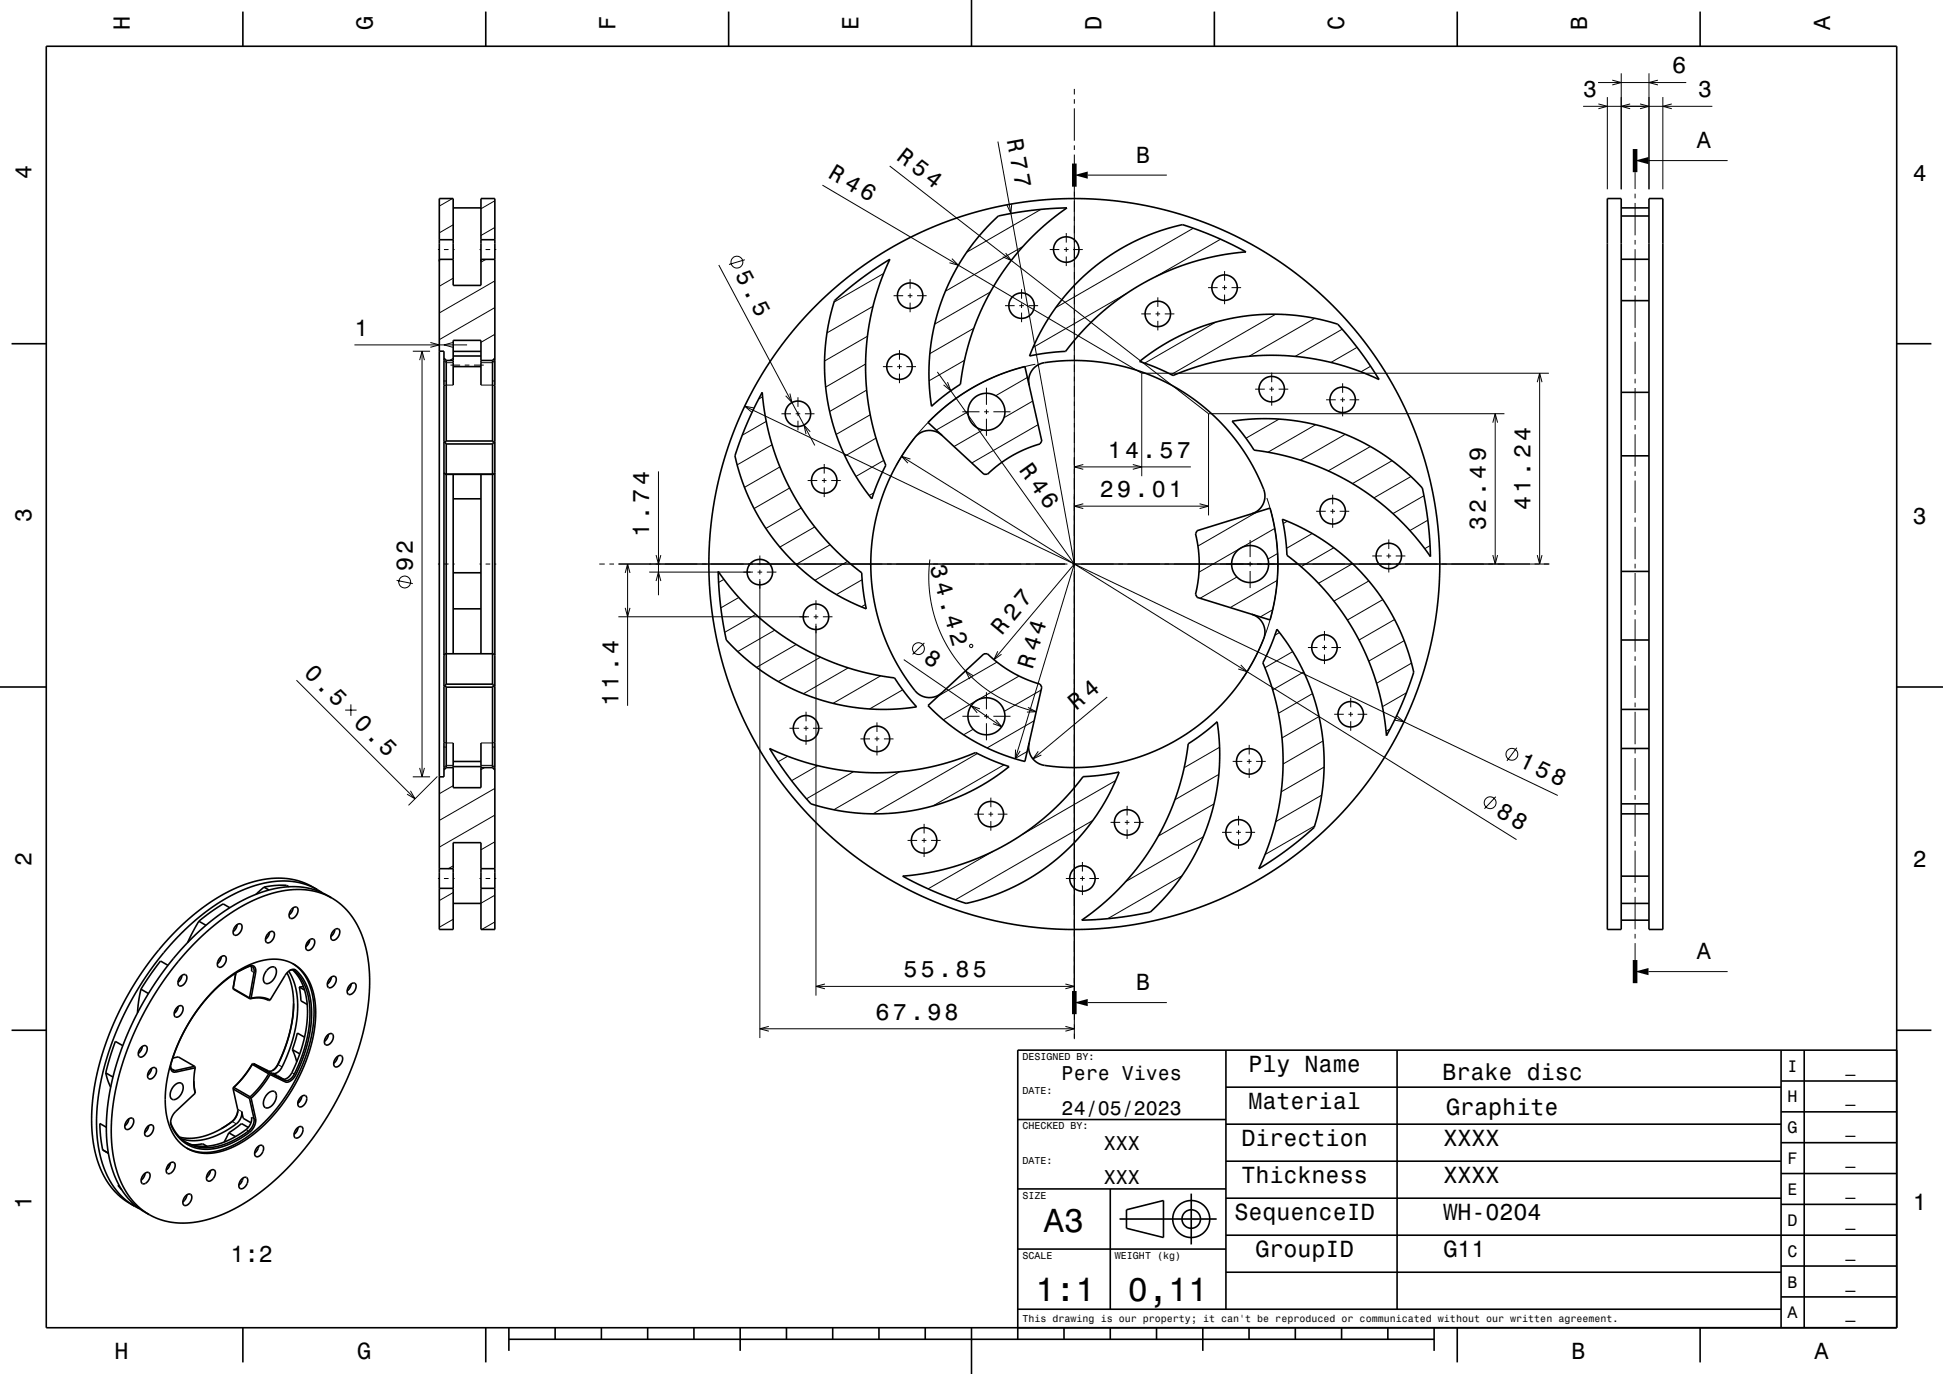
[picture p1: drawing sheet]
<svg xmlns="http://www.w3.org/2000/svg" width="420mm" height="297mm" viewBox="0 0 420 297" stroke-linecap="round" stroke-linejoin="round" font-family="sans-serif">
<g fill="none" stroke="#000" stroke-width=".22">
<path d="M232.2 19.2v1.2M345.4 17.8h19.1M348.5 17.3l1.9 .5-1.9 .6M350.4 15.8v25.1M356.4 15.8v25.1M358.4 17.3l-2 .5 2 .6M192.3 35.9l68.9 53.5M215.7 30.6l16.5 91.3M232.2 21.4v1M232.2 23.4v7M232.2 31.4v1M232.2 33.4v191.2"/>
<path d="M235.1 37.9h17.1M342.2 23h27.9M345.5 22.5l1.9 .5-1.9 .5M347.4 21v19.9M352.4 22.5l-2 .5 2 .5M353.4 37.2v3.7M354.5 22.5l1.9 .5-1.9 .5M356.3 34.7h17.1M359.4 21v19.9M361.4 22.5l-2 .5 2 .5M94.7 53.9h.3M95 56.1h.1"/>
<path d="M96 53.9h1M97.8 42.9l-2.8 1.7M98 48.6l-3 1.7M98 53.9h.3M103.7 53.9h.3M105 53.9h1M105 56.1l-1 .6M107 49.2l-3 1.7M107 43.4l-3 1.7M107 53.9h.3M155.4 57.3l20.7 39M161 56.1l-3.4 1.1"/>
<path d="M177.8 40l69 40.7M191 59.1l-10.7 6.2M205.8 55.9l1.4 1.4-2-.5M217.4 54.7l1.2 1.6-1.8-.8M218.7 44.2l-.2 2-.8-1.9M221.1 53.3l-16.7 9.7M225 45.3l-16 9.2M226.9 53.9h2.1M230 53.9h1M230.5 50.4v2M230.5 53.4v1M230.5 55.4v2.1"/>
<path d="M232 53.9h2.1M257.9 49.3l-29.7 17.2M263.8 51.7l-14 8.1M264.7 58.6v2.1M269.2 54.4l-.2 .1M353.4 41.9v1M353.4 43.9v7M353.4 51.9v1M353.4 53.9v7M76.6 74.6h24.4M89.2 75.9h3.8M90.7 77.9l.5-2 .5 2"/>
<path d="M91.2 75.9v92M93 74l2 .6-2 .5M96 77.9l.5 .5h1.5M97.4 78.9h2.1M97.9 74l-1.9 .6 1.9 .5M98 77.5l-.8 .4M98 60.1l-3 1.8M100.5 78.9h1M102.5 78.9h2.1M107 72.3l-3 1.7M107 66.5l-12 6.9M107 60.7l-12 6.9"/>
<path d="M107 77.9l-.5 .5h-2.5M187.1 78.7l-8.6 5M187.5 72.7l-9.3 5.3M188.7 66.2l-9.9 5.8M190.9 79.3h2M193.2 63.9h2M193.9 79.3h1M194.4 75.7v2.1M194.4 78.8v1M195.9 79.3h2.1M196.2 63.9h1M196.7 60.3v2.1"/>
<path d="M196.7 63.4v1M196.7 65.4v2.1M198.2 63.9h2.1M208.5 77.9l-7.7 4.4M210.5 71l-9.5 5.4M214.1 63.1l-12.1 7M217.3 66.1h2M220.3 66.1h1M220.8 62.5v2.1M220.8 65.6v1M220.8 67.6v2M222.3 66.1h2.1"/>
<path d="M223.8 78.7l-4.6 1.2-4.7 1.7-4.2 2.2-3.8 2.4-3.9 3.2-3.2 3.2-2.9 3.7-2.6 4.1M243.5 63.5l-20.2 11.6M246.7 67.8h2.1M249.8 67.8h1M250.3 64.3v2.1M250.3 67.4v1M250.3 69.4v2M251.8 67.8h2.1M261.1 62.2h2.1M262.8 69.6l-15.4 8.9M264.2 62.2h1M264.7 61.7v1"/>
<path d="M264.7 63.7v2.1M266.2 62.2h2.1M275.7 67.9l-22.5 13.1M284.2 68.8l-14.2 8.2M290.1 71.2l-10.1 5.8M293.3 75.1l-5.6 3.2M296.3 79.2l-2.1 1.2M353.4 61.9v1M353.4 63.9v7M353.4 71.9v1M353.4 73.9v7M95.9 82.4h.6"/>
<path d="M98 83.2l-2 .1M104 83.2l3 .1M106.4 82.4h.6M161 87.8l175.7 84.2M162.9 88.2l-1.9-.4 1.5 1.3M164.8 85.8l-.8 .5M165.6 91.1l-5.2 3M166.9 96.1l-7.6 4.4M168.9 89.4h2.1M170.7 85.1l.5 1.9-1.4-1.4M172 89.4h1M172.5 85.9v2"/>
<path d="M172.5 88.9v1M172.5 90.9v2.1M174 89.4h2.1M175.1 93.3l-1.3-1.4 .4 1.9M187.3 84.3l-8 4.6M188.1 89.7l-7.4 4.2M189.4 94.7l-6.7 3.9M191 99.5l-6 3.5M194.4 80.8v2M194.9 98.6l132.9 82.9M196.8 99.2l-1.9-.6 1.4 1.5M201.5 87.7l-.1 .1"/>
<path d="M202.6 80.4l29.6 41.5M204.8 82.6l.7 1.9-1.5-1.3M208 89h3.7M209.2 89l-6.8 4M212.4 92.9l-6.2 3.6M212.7 89h1M213.2 83.8v3.7M213.2 88.5v1M213.2 90.5v3.7M214.7 89h3.7M222.1 81.6l-6.9 3.9M223.2 86.7l-6.2 3.6"/>
<path d="M224.4 91.8l-14.3 8.3M246.8 80.7v22.2M246.8 80.7h88M261.2 89.4v22M261.2 89.4h64M271.3 84.1h2.1M274.4 84.1h1M274.9 80.5v2.1M274.9 83.6v1M274.9 85.6v2.1M276.4 84.1h2.1M276.5 90.6l-7.2 4.1"/>
<path d="M284.4 91.8l-10.3 5.9M286.7 86.4h2M289.7 86.4h1M290.2 82.8v2.1M290.2 85.9v1M290.2 87.9v2.1M290.8 93.9l-9.7 5.6M291.7 86.4h2.1M296.2 96.5l-9.1 5.3M300.9 99.6l-8.6 4.9M322.7 91.4l.5-2 .5 2M323.2 89.4v32.5"/>
<path d="M332.3 82.6l.5-1.9 .5 1.9M332.8 80.7v41.2M353.4 81.9v1M353.4 83.9v7M353.4 91.9v1M353.4 93.9v7M141.8 120l.5 1.9 .6-1.9M142.3 101.9v26.8M168.6 100.9l-7.7 4.4M170.7 105.5l-7.7 4.4M173.2 109.8l-7.6 4.4M174.6 103.9h2.1"/>
<path d="M176.1 113.9l-7.5 4.4M177.7 103.9h1M178.2 100.3v2.1M178.2 103.4v1M178.2 105.4v2M179.5 117.8l-7.4 4.2M179.7 103.9h2M188.9 106.5l-1 .6M232.2 100.9h25.2M232.2 109.4h29M234.2 100.4l-2 .5 2 .5M234.2 108.9l-2 .5 2 .5"/>
<path d="M244.9 100.4l1.9 .5-1.9 .5M259.3 108.9l1.9 .5-1.9 .5M270.2 116.7v3.7M271.6 110.7l-12.7 7.3M273.8 107.6l1.5 5.4 .8 4.9 .1 4.8-.4 5.2-.9 4.7-1.6 5-2 4.6-2.8 4.7M275.6 114.2l-16.4 9.5M276.2 119.6l-2.1 1.2M278.3 112.7l-.9 .5M283.7 115.3l-5.6 3.2M284.5 110.5h2.1M287.6 110.5h1M288.1 106.9v2.1"/>
<path d="M288.1 110v1M288.1 112v2.1M288.3 118.4l-7.1 4.1M289.6 110.5h2.1M300.2 116.6v2.1M300.2 119.7v1M305 103l-8 4.6M307.8 107.2l-6.7 3.8M308.6 112.4l-3.8 2.3M309.1 117.9l-1.1 .7M322.7 120l.5 1.9 .5-1.9M332.3 120l.5 1.9 .5-1.9"/>
<path d="M353.4 101.9v1M353.4 103.9v7M353.4 111.9v1M353.4 113.9v7M85.7 125.5l3.5 .7M94.7 121.9h.3M96 121.9h1M98 121.9h.3M103.7 121.9h.3M105 121.9h1M107 121.9h.3M129.5 121.9h1.2"/>
<path d="M131.7 121.9h1M133.7 121.9h97M133.7 133.3h41.2M135.1 131.4l.6 1.9 .5-1.9M135.1 123.8l.6-1.9 .5 1.9M135.7 121.9v30.7M140.3 123.7h22.5M141.8 125.6l.5-1.9 .6 1.9M156.5 125.2l-1.2 .7M159.7 129.1l-3.9 2.3M163.4 132.8l-6.7 3.9M163.8 123.7h1"/>
<path d="M164.3 120.1v2.1M164.3 123.2v1M164.3 125.2v99.2M165.8 123.7h2M167.5 136.2l-8 4.6M172.1 139.3l-8.6 5M175.9 133.3h1M176.4 129.7v2.1M176.4 132.8v1M176.4 134.8v80.4M177.9 133.3h2.1M183.2 121.3l-7.1 4.1"/>
<path d="M186.4 125.3l-5.6 3.2M187.1 130.7l-.9 .5M199.8 139l-2.5 2.5M201 120.9l-.2 2.8v2.5l.3 2.7 .5 2.7 .7 2.7 1 2.5 1.2 2.5 1.6 2.5 1.7 2.2 1.7 1.9 2 1.8 2.4 1.8 2.4 1.4 2.4 1.2 2.6 1 2.7 .7M209.7 139.3l.5 .1-.1 .5-.5-.1zM231.7 121.9h103.2M232.2 121.9l-17.4 20.7M232.2 121.9l-12.7 42.1M267.4 124.7l-8 4.6M270.2 121.4v1M270.2 123.4v3.7M275.1 131.8l-2.7 1.6"/>
<path d="M276.1 125.5l-10.2 5.8M276.6 136.7l-1 .6M282.7 140h2.1M285.8 140h1M286.3 136.4v2.1M286.3 139.5v1M287.8 140h2.1M292.4 121.8l-7.4 4.3M295.9 125.6l-7.6 4.3M296.6 120.2h2.1M298.9 129.6l-7.7 4.4M299.7 120.2h1"/>
<path d="M300.2 121.7v2M301.5 133.9l-7.7 4.5M301.7 120.2h2.1M303.5 138.5l-7.6 4.4M353.4 121.9v1M353.4 123.9v7M353.4 131.9v1M353.4 133.9v7M64.1 147l25.6 25.7M74.6 153.5h2.5M75.8 152.3v2.4M170.7 157.4h2"/>
<path d="M173.7 157.4h1M174.2 153.8v2.1M174.2 156.9v1M174.2 158.9v2.1M175.7 157.4h2.1M177.4 142.1l-9.2 5.2M183.4 144.4l-9.7 5.6M186 159.7h2.1M189.1 159.7h1M189.6 156.1v2.1M189.6 159.2v1M190.4 146.1l-10.3 5.9"/>
<path d="M191.1 159.7h2M195.1 149.1l-7.1 4.1M195.4 142.6l21.1 14.5M208 154.8h3.7M210.4 157.6l-2.1 1.2M210.4 146.1l-1.7-1.1 .9 1.8M211.8 153.2l-1.9-.6 1.3 1.5M212.7 154.8h1M213.2 149.6v3.7M213.2 154.3v1M213.2 156.3v3.7M214.7 154.8h3.7"/>
<path d="M215.2 155.6l1.3 1.5-1.9-.7M215.5 143.1l-12.6 7.3M215.7 140.8l-.9 1.8 1.7-1.2M220.3 146.1l-16.4 9.5M222.2 152.9l1.8 .9-2 .1M223.5 155.8l-10.1 5.9M225.1 149.2l-8 4.6M239.3 150.7l-16 13.3M263.1 156.1h-.1M268.2 143.7l1.4 1.5-1.9-.6M279.4 140.9l-6 3.4M281.8 145.3l-6.7 3.8"/>
<path d="M283.7 149.9l-7.4 4.3M285.1 154.9l-8 4.6M286.3 141.5v2M288.4 154.4h2.1M291.5 154.4h1M292 150.8v2.1M292 153.9v1M292 155.9v2.1M293.5 154.4h2M300.5 157.6l-.9 .5M302 154.7l1.5 1.3-2-.3M304 149.8l-5.2 3"/>
<path d="M305.1 143.3l-7.5 4.4M353.4 141.9v1M353.4 143.9v7M353.4 151.9v1M353.4 153.9v7M88.7 170.9l1 1.8-1.7-1M89.2 167.9h3.8M90.7 166l.5 1.9 .5-1.9M94.6 167.8l-6.3 6.3M95.9 161.5h.6M96 160.5l2 .1M98 169.8l-3 1.8"/>
<path d="M98 165.4h-1.5l-.5 .5M104 165.4h2.5l.5 .5M104.8 165.9l-.8 .5M106.4 161.5h.6M107 176.2l-12 6.9M107 170.4l-12 6.9M107 160.5l-3 .1M170.3 163.5l-2.1 1.2M176.8 165.5l-5.7 3.3M184.5 166.8l-10.2 5.9M189.6 161.2v2.1M194.5 166.8l-14.3 8.2"/>
<path d="M199.8 178.1v2.1M210.6 176h2.1M211.3 162.9l-22.6 13M213.7 176h1M214.2 172.4v2.1M214.2 175.5v1M214.2 177.5v2.1M215.7 176h2.1M217 165.3l-15.3 8.9M219.5 162v2l1-1.7M222 162.4l-2.6 1.6M224.4 162.4l-1.1 1.6 1.8-.8"/>
<path d="M236.2 177.3l-29.7 17.2M240.1 177.8h2M241.2 168.7l-20.2 11.7M243.1 177.8h1M243.6 174.2v2.1M243.6 177.3v1M243.6 179.3v2M245.1 177.8h2.1M262.4 173.8l-12 6.9M263.5 167.4l-9.5 5.5M263.6 161.5l-7.6 4.4M264.2 179.9h2"/>
<path d="M266.5 164.6h2M267.2 179.9h1M267.7 176.3v2.1M267.7 179.4v1M269.2 179.9h2.1M269.5 164.6h1M270 161v2.1M270 164.1v1M270 166.1v2.1M271.5 164.6h2.1M284.2 178.5l-10.8 6.2M285.7 171.9l-10 5.7"/>
<path d="M286 160.2l-8.6 4.9M286.2 165.8l-9.3 5.4M323.3 172.2l-2.4 2.6M327.9 161.6l-2.2 2.9M353.4 161.9v1M353.4 163.9v7M353.4 171.9v1M353.4 173.9v7M94.7 189.9h.3M96 189.9h1M98 198.7l-3 1.7M98 192.9l-3 1.8"/>
<path d="M98 187.2l-1.1 .6M98 189.9h.3M103.7 189.9h.3M105 189.9h1M107 199.3l-2.9 1.6M107 193.5l-3 1.7M107 187.7l-.1 .1M107 182l-3 1.7M107 189.9h.3M195.4 189.4l-.1 .1M196.2 181.7h2.1M199.3 181.7h1"/>
<path d="M199.8 181.2v1M199.8 183.2v2M201.3 181.7h2M214.7 184l-14.1 8.1M230.4 189.9h2.1M233.5 189.9h1M234 186.3v2.1M234 189.4v1M234 191.4v2.1M235.5 189.9h2M255.5 189.3l-16 9.3M260.1 180.9l-16.8 9.7"/>
<path d="M267.7 181.4v2.1M353.4 181.9v1M353.4 183.9v7M353.4 191.9v1M353.4 193.9v7M53.9 208.8l-.2 .1M54.4 209.9l.9 .4M63.4 209.7l.2 .1 .3-.1M176.4 213.2h55.8M178.3 212.7l-1.9 .5 1.9 .5M230.3 212.7l1.9 .5-1.9 .5M235.1 216.7h17.1"/>
<path d="M353.4 201.9v1M353.4 203.9v3.6M356.3 210h17.1M37.3 231.1l.6 .3 .1 .3M51.4 239.8l.9 .5M58 231.5l.9 .5M60.1 230.1l.9 .5M61 233.2l.6 .3v.3M63.1 231.8l.8 .5M164.3 222.4h67.9M166.2 221.9l-1.9 .5 1.9 .5M230.3 221.9l1.9 .5-1.9 .5"/>
<path d="M37 243v.2M50 242.5l.2-.1 .9 .5M53.2 244.2l.7 .6M54.4 241.5l.5 .3h.4"/>
<circle cx="159.3" cy="56.7" r="1.28"/>
<circle cx="87.5" cy="125.8" r="1.28"/>
<circle cx="198.5" cy="140.2" r="1.28"/>
<circle cx="322.1" cy="173.5" r="1.28"/>
<circle cx="326.8" cy="163" r="1.28"/>
</g>
<g fill="none" stroke="#000" stroke-width=".35">
<path d="M10 10h400v277h-400zM52.5 2.5v7.5M105 2.5v7.5M157.5 2.5v7.5M210 0v10M262.5 2.5v7.5M315 2.5v7.5M367.5 2.5v7.5M95 56.1h3M95 42.9h3v18.8h6v-18.8h3v158h-3v-18.8h-6v18.8h-3zM95 51.8h3M98 44.9h6"/>
<path d="M104 56.1h3M104 51.8h3M214.2 48.2l.7-.7a3.1 3.1 0 0 1 2.6-1.2l6.6-1 6.5-.4-4.3 3.4-4 3.7-3.8 4.4-3.1 4.5-2.6 4.6-2.2 5.3-1.8 5.7-1 5.4a1.42 1.42 0 0 1-1 1.7l-3.1 2.2-2.3 2-.5-4.1-.1-4 .3-4.5 .7-3.9 .8-3.4 1-3.1 1.4-3.3 1.3-2.6 1.8-3.1 1.8-2.6 2.1-2.6zM347.4 42.9h3v158h-3zM350.4 56h6M350.4 44.9h6M350.4 46.7h6M356.4 42.9h3v158h-3zM2.5 74.3h7.5M95 75.9h1v92h-1M96 77.4l.5 .5M96.5 77.9v17.4"/>
<path d="M96.5 77.9h1.5M98 76h6M98 77h6M98 79.2h6M104 77.9h2.5M106.5 77.9v17.4M107 77.4l-.5 .5M180.4 65l5.7-4.8 6.3-4.2-2.2 5.1-1.6 5.5-1 5.4-.5 6.3 .2 6 .8 5.4 1.3 5.1 1.9 5.4a1.5 1.5 0 0 1-.4 1.5l-1.4 3.2-1.1 2.9-2.6-3.5-2.5-4.4-1.8-4.1-1.6-4.4-.7-3-.6-3.4-.3-3-.1-3.7 .2-3.5 .5-3.5 .6-2.9zM232.9 61l4.7-4.1 5.2-3.5 5.7-2.6 5.9-2a3.1 3.1 0 0 1 2.8 .3l6.3 2.5 5.8 2.9-5.2 .6-5.6 1.3-4.9 1.7-5.5 2.6-4.7 2.8-4.6 3.5-4 3.7-3.8 4.3a1.43 1.43 0 0 1-1.7 1l-3.2 .3-3.6 .7 1.8-4.1 2.5-4.3 2.9-4.1zM246.3 78.1l4.4-3.1 4.6-2.6 5.3-2.1 5.6-1.5 5.4-.7 6-.1 5 .5 5.6 1.3a2.94 2.94 0 0 1 2.1 1.6l4.2 5.2 3.6 5.4-5.3-2.1-5.5-1.7-5.4-1-5.3-.4-6 .2-5.2 .6-5.3 1.3-5.5 1.8a1.42 1.42 0 0 1-1.9 0l-3.2-1.4zM350.4 65h6M410 74.3h7.5"/>
<path d="M96 95.5l.2 .1M96.2 95.6l.3 .4M96.5 96v51.9M96.5 95.3h10M96.5 95.3l-.3 .3M96.5 96h10M98 83.2v-9.6h6v9.6M106.5 96v51.9M106.5 95.3l.2 .3M106.7 95.6l-.2 .4M107 95.5l-.3 .1M164.8 84.8l.8 6 1.3 5.3 1.8 5.2 2.4 4.9 3 4.9 3.7 4.8 3.9 4.1 4.2 3.6a1.5 1.5 0 0 1 .4 1.5l.4 3.2 .6 3.3-4.1-1.8-3.9-2.2-3.7-2.6-3.2-2.7-2.5-2.5-1.9-2.3-2-2.6-1.9-2.9-1.6-3.1-1.3-3-1.2-3-.8-3.2a3.1 3.1 0 0 1 .2-2.8l2.3-5.8z"/>
<path d="M201.1 90.8l4.3-3.8 5-3.3 2.9-1.5 2.8-1.2 5.4-1.8 3.7 16.1a1.61 1.61 0 0 1-1.4 1l-2.8 1-2.4 1.3-2.7 1.8-1.9 1.6a1.3 1.3 0 0 1-1.3 .5l-12.1-11.2zM203.6 94.1a4.1 4.1 0 0 0-6.4 1.2l-2 2.9-1.8 3-1.4 3-1.5 3.7-1 3.6-.7 3.4-.4 3.2-.2 3.3 .1 3.2 .4 3.8 .6 3.2 1 3.6 1.2 3.3 1.3 2.9 1.5 2.9 2.1 3.1a6.8 6.8 0 0 0 3.7 3.3 4 4 0 0 0 3.5-1M222.5 83.2a4.2 4.2 0 0 1 4.3-4.9l3.5-.3 3.5-.1 3 .3 3.7 .5 3.4 .8 3.6 1.1 3 1.3 3.1 1.6 3.2 1.9 2.8 2.1 2.7 2.3 2.3 2.3 2.2 2.6 1.9 2.7 2 3.2 1.6 3.1a6.5 6.5 0 0 1 .9 4.8l-.4 .9-.7 .8-1.5 .8M266.3 91l5.4-.5 6 .2 5.4 .8 5.3 1.5 4.9 2 4.8 2.6 4.8 3.6 3.9 3.6a2.93 2.93 0 0 1 1 2.4l1 6.4 .4 6.7-3.5-4.5-4-4.2-4.3-3.7-4.4-3-4.8-2.6-5.1-2.1-5.2-1.6-5.7-1.1a1.43 1.43 0 0 1-1.7-1l-1.8-2.7zM350.4 84.8h6M350.4 98.5h6M96 102.2l.2 .3h10.5l.3-.3M98 102.5v38.8M98 107.8h6M104 102.5v38.8M258.8 114.7l15.7-4.9 1.3 5.9 .4 5.7-.1 3.5-.3 3-.5 3-.8 3.1-15.7-4.9a1.62 1.62 0 0 1-.2-1.6l.5-2.7 .1-2.8-.1-3-.5-2.9a1.3 1.3 0 0 1 .2-1.4zM277.2 112.2l4.9 2.3 4.9 3 4.3 3.4 4.1 4.1 3.2 4.1 2.8 4.7 2.4 5.5 1.6 5a3.8 3.8 0 0 1-.4 2.9l-2.4 6-2.9 5.8-.8-5.9-1.3-5.4-2-5.4-2.3-4.9-3.1-4.9-3.5-4.5-3.8-4-4.4-3.7a1.5 1.5 0 0 1-.4-1.5l-.3-3.5z"/>
<path d="M98 123.8h6M98 131.6h6M155.2 123.5l3.5 4.6 4 4.1 4.4 3.7 4.6 3.1 4.8 2.7 5.3 2.1 5.5 1.7 5.7 1a1.5 1.5 0 0 1 1.1 1.1l1.7 2.4 2.3 2.8-4.1 .5h-4.5l-4.5-.3-4.4-.8-3.1-.9-3.1-1.1-3-1.2-3.1-1.6-2.8-1.7-2.8-2.1-2.7-2.3-2.1-2a3.4 3.4 0 0 1-1.3-2.9l-1-6.6zM270.6 132.8a4.2 4.2 0 0 1 2.2 6.3l-1.4 2.9-1.9 3.3-1.9 2.8-2.1 2.6-2.4 2.5-2.6 2.4-2.7 2.1-2.9 2-3.1 1.6-3.2 1.5-3.1 1.1-3.3 .9-3.5 .6-3.7 .4-3.8 .1-3.2-.2a6.5 6.5 0 0 1-4.7-1.6l-.5-.8-.4-1 .1-1.7M276 136l3.3 4.6 2.7 5.1 2 5.1 1.4 5.3 .7 5.5 .1 5.5-.6 5.4-1.2 5.4a2.94 2.94 0 0 1-1.6 2.1l-5.3 4.2-5.4 3.6 2.1-5.1 1.7-5.5 1-5.6 .4-5-.1-5.8-.7-5.7-1.2-5.3-1.9-5.5a1.43 1.43 0 0 1 0-1.9l1.4-3zM350.4 123.5h6M350.4 138.3h6M0 148.5h10M96 141.7l.2-.4h.3h10.2l.3 .4M96.2 148.2l.3 .3M96.2 148.2l-.2 .2M96.5 148.5h10"/>
<path d="M96.5 148.5v17.4M96.5 147.9h10M96.5 147.9l-.3 .3M106.5 148.5v17.4M106.5 147.9l.2 .3M106.7 148.2l.3 .2M106.7 148.2l-.2 .3M200.6 152.5l12.1-11.2a1.48 1.48 0 0 1 1.5 .7l1.9 1.6 2.3 1.5 2.9 1.5 3.5 1.3 .4 .6-3.7 16.1-5.6-1.8-3-1.4-2.7-1.4-4.9-3.3-2.5-2.1zM350.4 153.3h6M410 148.5h10M96.5 165.9h1.5M96.5 165.9l-.5 .5"/>
<path d="M98 160.6v9.7h6v-9.7M98 164.6h6M98 165.7h6M104 165.9h2.5M106.5 165.9l.5 .5M166.4 161.8l5.3 2.2 5.2 1.5 5.4 1.1 6 .4 5.5-.1 6-.8 5.3-1.3 5.4-2a1.51 1.51 0 0 1 1.5 .4l3 1.4 3.1 1.1-3.7 2.7-3.7 2.2-4.3 2-3.8 1.3-3.1 .9-3.5 .6-6.2 .5-3.5-.1-3.2-.3-3.2-.5-3.4-.9a3.1 3.1 0 0 1-2.3-1.6l-4.2-5.3zM256.8 160.8l3.1-2.2 3.2-2.6 .5 4.2v4l-.3 4.4-.6 4-.8 3.1-1.2 3.6-1.3 3.2-1.6 3.1-1.6 2.6-2 2.9-2.4 2.9-2.4 2.5a2.93 2.93 0 0 1-2.4 1l-6.2 .9-7 .5 5-3.8 4.1-4 3.5-4.3 3.1-4.5 2.7-5.1 2.1-5.3 1.6-5.6zM350.4 161.8h6M350.4 173.8h6M350.4 175.9h6M43 199.1l-2.4 4.6M43 199.1l1.5 .9"/>
<path d="M49.7 196.2l-1.5-.8-2.6 1.7-2.6 2M51.3 199.9a2.21 2.21 0 0 1-.9 1.5M57.1 191.8l-1.8 1.5M57.1 191.8l1 .6M62.5 191.7l-.6-.3-1.2-.1-3.6 .5M63.2 196.4a.72 .72 0 0 1 1-.3 .72 .72 0 0 1 .2 1.1 1.31 1.31 0 0 1-1.8 1.2 1.69 1.69 0 0 1 .6-2zM63.4 196.2a2.17 2.17 0 0 1-.9 1.6M68.5 192.3l1.1 .6M68.5 192.3l-1.9-.9-2.1-.7-2.5-.3-2.5 .1-2.7 .5-2.9 .8-2.4 1-3 1.6-2.9 1.9-2.6 2-2.7 2.4-2.5 2.5-4.7 5.6-2.1 3.1-2.1 3.4-1.9 3.5-1.5 3.4-2.5 6.8-1 3.6-.6 3.6-.4 3.5-.1 2.9 .1 3 .4 3 .7 2.7 .9 2.4 1.2 2.2 1.4 2 1.5 1.4 1.9 1.4M68.5 192.3l-2.2-1.2-2.2-.8-2.2-.4-2.5-.1-2.8 .4-2.5 .6-2.8 1-2.7 1.3-3.1 1.9-2.7 2-2.6 2.1-2.6 2.6-2.8 3-2.3 2.9-2.1 3-2.4 3.9-1.9 3.5-1.6 3.3-1.5 3.9-1.2 3.7-.9 3.6-.7 3.5-.3 3.5-.1 3.5 .2 3.1 .6 3.1 .8 2.5 1 2.4 1.3 2.1 1.7 1.9 1.5 1.3 2.1 1.3M71.7 194.1l1.9 1.3 1.6 1.6 1.5 2 1.2 2.3 .9 2.5 .6 2.8 .4 2.7 .1 3.2-.2 3.3-.4 3.5-.8 3.8-.8 2.9-1.3 3.9-1.4 3.4-3.4 6.7-4.1 6.2-2.5 3.1-2.4 2.7-2.5 2.4-2.7 2.4-2.8 2.1-2.6 1.7-2.5 1.3-2.8 1.1-2.6 .8-2.7 .5-2.5 .1-2.1-.2-2.2-.6-2.4-1.1M71.7 194.1l-1.9-.9-2.2-.6-2.2-.3h-2.6l-2.6 .5-2.6 .7-2.6 1-2.8 1.5-3 1.9-2.7 1.9-2.7 2.4-2.5 2.5-2.4 2.7-2.6 3.3-3.9 6-3.4 6.6-1.4 3.4-1.3 3.9-1.1 3.9-.6 3.3-.4 3.5-.2 3.1 .2 3 .4 3 .7 2.8 .9 2.5 1.2 2.1 1.4 1.9 1.6 1.6 1.8 1.2"/>
<path d="M71.7 194.1l-2.2-1.2-2.2-.8-2.1-.3-2.6-.1-2.6 .3-2.9 .7-2.8 1-2.7 1.4-3 1.8-2.6 1.9-2.7 2.3-2.9 2.8-2.9 3.2-2.1 2.7-2.3 3.3-1.9 3.2-1.9 3.5-1.6 3.4-1.5 3.8-1.2 3.7-.9 3.6-.7 3.6-.3 3.4-.1 3.5 .2 3.1 .5 2.8 .8 2.7 1 2.4 1.2 2 1.6 1.9 1.9 1.6 2 1.2M95 192h3M95 187.8h3M98 195.3h6M104 192h3M104 187.8h3M195.1 189.4l5.7-.8 5.6-1.3 5.6-2.1 5-2.4 4.9-3 4.1-3.2 4.2-4 3.7-4.4a1.5 1.5 0 0 1 1.5-.4l3.2-.3 3.3-.6-1.7 3.8-2.1 3.9-2.8 3.9-2.9 3.4-2.3 2.3-2.5 2.1-2.8 2.1-2.7 1.7-2.7 1.5-3.2 1.4-3.3 1.2-2.8 .8a3.4 3.4 0 0 1-3.1-.3l-5.8-2.3zM350.4 198.9h6M350.4 189.4h6M350.4 195.3h6M30.5 213.8l-.5 2.7-.3 2.4M30.5 213.8l1.6 1"/>
<path d="M36.3 208.7l-1.6-1-4.2 6.1M37.8 218.4l.1 .5M37.9 218.9h.1M38.3 217.7a.72 .72 0 0 1 1-.2 .72 .72 0 0 1 .2 1 1.4 1.4 0 0 1-1.6 1.3 1.53 1.53 0 0 1 .4-2.1zM38.5 217.6a2.23 2.23 0 0 1-.9 1.5M39.1 211a.72 .72 0 0 1 1.1-.3 .72 .72 0 0 1 .1 1.1 1.29 1.29 0 0 1-1.7 1.2 1.74 1.74 0 0 1 .5-2zM39.3 210.8a2.21 2.21 0 0 1-.8 1.5M46.3 214l2-1.9 2-1.5 1.9-1.2 2.1-1 2.1-.7 1.8-.3h1.8l1.6 .2 1.5 .6 1.4 1 1.2 1.1 .9 1.4 .8 1.8 .5 1.9 .3 2.1v2.6l-.3 2.6-.5 2.7-1.7 5-2.5 5.1-3.3 4.7-3.6 3.7-1.9 1.6-2.1 1.4-2.1 1.1-2.1 .8-2.2 .5h-1.8l-1.9-.3-1.8-.8-1.6-1.2-1.1-1.4-1-1.9-.6-2.2-.4-2.6 .1-2.6 .3-2.6 .6-3.1 1.1-3.2 1.2-3 1.5-2.8 1.8-2.8 2.1-2.7zM47.7 206.9a.72 .72 0 0 1 1-.2 .72 .72 0 0 1 .2 1 1.3 1.3 0 0 1-1.8 1.2 1.72 1.72 0 0 1 .6-2zM47.9 206.8a2.21 2.21 0 0 1-.9 1.5M50.4 213.7l3.7 2.2M50.4 213.7h.1"/>
<path d="M50.4 213.7l3.5 2M51 210.4l-.6 3.3M51 210.3l-.6 3.4M51.1 200a.72 .72 0 0 1 1-.2 .72 .72 0 0 1 .2 1 1.3 1.3 0 0 1-1.8 1.2 1.72 1.72 0 0 1 .6-2zM51.5 210l.7-.3a3.4 3.4 0 0 1 2.3-.8 1.2 1.2 0 0 1 .4 1.3l-1 5.5M53.9 215.7l.2 .2M54.1 215.9l2-.2 1.2 .2 .8 .4 .3-.1M54.1 215.9h.1M54.2 208.8l.2 1.1M54.3 215.8l1-5.5a1.12 1.12 0 0 0-.4-1.5 1.12 1.12 0 0 0-1.5 .2l-2.1 1.2-2.5 1.7-2.4 2.1-2.2 2.4-1.9 2.5-1.8 2.7-1.7 3.3-1.1 2.8a6.2 6.2 0 0 0-.7 3.6 .82 .82 0 0 0 1 .4l4.2-.9M54.3 215.8l2.1-.2 1.1 .2 .9 .4M54.3 215.8l-.2 .1"/>
<path d="M57.9 209.5a1.03 1.03 0 0 1 1.7-.1 2.66 2.66 0 0 1-2 3.2 1.16 1.16 0 0 1-.5-1.7zM58.1 201.7a.72 .72 0 0 1 1-.3 .72 .72 0 0 1 .2 1 1.31 1.31 0 0 1-1.8 1.3 1.7 1.7 0 0 1 .6-2zM58.3 201.5a2.21 2.21 0 0 1-.9 1.5M58.4 216.2l3.2-5.4a1.79 1.79 0 0 1 2.4-1l1.4 1.5 1 2 .7 2.4 .2 2.5v2.9l-.5 2.8-.7 3-1.1 3.1a8.3 8.3 0 0 1-2.3 3.7l-.9 .2-3.4-1.6M62 210.3l.7 1.5 .5 1.9 .2 2.1v2.2l-.2 2.4-.5 2.7-1.6 4.8a7.8 7.8 0 0 1-2.1 3.5l-.8 .1-3.4-1.6M62.4 209.9l.9 1.7 .7 2.1 .3 2v2.4l-.2 2.6-.4 2.4-.8 2.8-1 2.7a6.2 6.2 0 0 1-2.2 3.4h-.8l2.4 1.3M62.6 209.8a1.49 1.49 0 0 1 1.9 .9l1 1.5 .8 2 .5 2.1 .2 2.5-.1 2.8-.5 2.8-.8 2.8-1 2.9a6.2 6.2 0 0 1-2.3 3.4l-.6 .1-3.4-1.7M63.3 209.6l1.2 1.5 1 2 .6 2 .3 2.6v2.5l-.4 3.3-.9 3.4-1.1 2.9a6.2 6.2 0 0 1-2.2 3.4h-.8M63.3 208.3l1.9 1.6 .9 1.3 .6 1.3 .9 2.8 .3 3.5-.4 4.1-.9 4-1.6 4.1-1.9 3.8-2.3 3.5-3.1 3.7-2.7 2.6-3.2 2.2-3.1 1.5-3.1 .7h-2.8l-1.4-.4-1.1-.5M63.5 216.9l-.2 2.8-.5 2.6-.7 2.5-1.1 3.2a8 8 0 0 1-2.1 3.4M64.7 213.4l.3 2.9 1.4 .8M64.7 213.4l1.1 .6"/>
<path d="M65.6 213.3l-.9 .1M66.7 203.3a.73 .73 0 0 1 1-.3 .73 .73 0 0 1 .3 1.1 1.33 1.33 0 0 1-1.7 1.2 1.65 1.65 0 0 1 .4-2zM66.8 203.7l-.5 .1M67 203.1a2.21 2.21 0 0 1-.9 1.5M71.4 211.4a.73 .73 0 0 1 1-.3 .73 .73 0 0 1 .2 1 1.34 1.34 0 0 1-1.7 1.3 1.63 1.63 0 0 1 .5-2zM71.6 211.2a2.18 2.18 0 0 1-.8 1.5M72.1 201.1a.73 .73 0 0 1 1.1-.3 .73 .73 0 0 1 .2 1.1 1.32 1.32 0 0 1-1.7 1.2 1.65 1.65 0 0 1 .4-2zM72.4 200.9a2.23 2.23 0 0 1-.9 1.5M75.6 212.9a.73 .73 0 0 1 1.1-.4 .73 .73 0 0 1 .2 1.1 1.34 1.34 0 0 1-1.7 1.2 1.63 1.63 0 0 1 .4-1.9zM75.9 212.7a2.21 2.21 0 0 1-.9 1.5M2.5 222.7h7.5M22.9 231.9l1 3.1"/>
<path d="M22.9 231.9l1.5 .9M26.5 226l-1.6-.9-1.1 3.2-.9 3.6M30.6 226.4a.72 .72 0 0 1 1-.3 .72 .72 0 0 1 .2 1 1.38 1.38 0 0 1-1.7 1.3 1.54 1.54 0 0 1 .5-2zM30.8 226.2a2.21 2.21 0 0 1-.9 1.5M32.6 231.1a.72 .72 0 0 1 1-.3 .72 .72 0 0 1 .2 1.1 1.39 1.39 0 0 1-1.7 1.2 1.55 1.55 0 0 1 .5-2zM32.8 230.9a2.23 2.23 0 0 1-.9 1.5M37.3 231.1h-.2M37.4 228.7l1.1-.2 3.6 2M37.7 234.6a1.04 1.04 0 0 1 1.8-.1 2.54 2.54 0 0 1-2.2 3.2 1.53 1.53 0 0 1-.2-2.3zM41.9 233.6l.3 2.7M42.1 230.5l-4.2 .9a.8 .8 0 0 1-1-.9M42.1 230.5l.1 .3"/>
<path d="M42.2 230.8l-.3 2.9 .3 2.6M42.2 236.3l-4.2 3.9a3 3 0 0 0-.3 4.5l1.2 1.4 1.4 1.2 1.7 .8 1.8 .3h1.9l2.4-.5 2.2-.9 2-1.1a4.9 4.9 0 0 0 3-3.8l-1-4.7M50.4 235.2v.2M50.4 235.4l1 4.4a3.5 3.5 0 0 1-2.2 3.4l-2.7 1.5-2.8 1-2.4 .4-2.5-.3M50.4 235.4l3.5 2M50.5 235.1l-.1 .1M50.5 235.1l3.6 2M53.9 237.4l1 4.4a3.8 3.8 0 0 1-2.4 3.5l-2.5 1.4-2.4 1-2.4 .4-2.3-.1-2.1-.7-1.6-1.2-1.5-1.7-.8-1.9M54.1 237.1v.2M54.1 237.3l-.2 .1M54.1 237.3l.2 .1M54.5 230.1l-1.8 2.7-2.2 2.3"/>
<path d="M54.5 230.1l3.6 2M54.6 229.9l-1.9 2.8-2.3 2.5M54.6 229.9l-.1 .2M54.8 229.9h-.2M54.8 229.9l3.5 2M57.9 236.4a1.03 1.03 0 0 1 1.8-.1 2.67 2.67 0 0 1-2.1 3.2 1.18 1.18 0 0 1-.5-1.9zM58.1 232.1l-1.9 2.7-2.1 2.3M58.3 232.1h-.2M58.3 232.1l.1 .2M58.3 231.9v.2M58.4 232.3l-2 2.8-2.1 2.3M63.2 226.9l.9 2.6"/>
<path d="M64.6 237.8l-.1 .6M65.1 237.1a.72 .72 0 0 1 1-.2 .72 .72 0 0 1 .2 1 1.41 1.41 0 0 1-1.7 1.3 1.53 1.53 0 0 1 .5-2.1zM65.2 237a2.23 2.23 0 0 1-.8 1.5M65.8 224.2l-1.5-.9-1.1 3.6 1.6 .9M70.8 223.7a.72 .72 0 0 1 1-.2 .72 .72 0 0 1 .2 1 1.4 1.4 0 0 1-1.6 1.3 1.53 1.53 0 0 1 .4-2.1zM71 223.6a2.21 2.21 0 0 1-.9 1.5M72.8 228.5a.72 .72 0 0 1 1-.3 .72 .72 0 0 1 .2 1.1 1.4 1.4 0 0 1-1.6 1.3 1.53 1.53 0 0 1 .4-2.1zM73 228.3a2.21 2.21 0 0 1-.9 1.5M265 235h120M265 227v56M302 227v56M385 233.7h25"/>
<path d="M385 227v60M390 227v60M410 222.7h7.5M410 227h-190v62.5M22.2 248.5l.5 .4M22.2 248.5l1.2 .8M23 243.7l-1.4-.8 .1 2.5 .5 3.1M25.5 256.2l.8 1M25.5 256.2l.4 .2M25.7 256.2h-.2M27.7 242a.7 .7 0 0 1 .9-.3 .7 .7 0 0 1 .3 1 1.46 1.46 0 0 1-1.7 1.4 1.53 1.53 0 0 1 .5-2.1zM27.9 241.8a2.21 2.21 0 0 1-.9 1.6"/>
<path d="M31.2 253.7a.7 .7 0 0 1 1-.2 .7 .7 0 0 1 .2 1 1.45 1.45 0 0 1-1.7 1.3 1.53 1.53 0 0 1 .5-2.1zM31.4 253.6a2.21 2.21 0 0 1-.9 1.5M31.9 243.5a.7 .7 0 0 1 1-.3 .7 .7 0 0 1 .3 1 1.46 1.46 0 0 1-1.7 1.3 1.53 1.53 0 0 1 .4-2zM32.1 243.3a2.17 2.17 0 0 1-.8 1.5M36.6 251.6a.7 .7 0 0 1 1-.3 .7 .7 0 0 1 .2 1 1.45 1.45 0 0 1-1.6 1.3 1.53 1.53 0 0 1 .4-2zM36.8 251.6l-.5 .3M36.8 251.4a2.23 2.23 0 0 1-.9 1.5M40.2 258.4a.71 .71 0 0 1 1-.2 .71 .71 0 0 1 .2 1 1.49 1.49 0 0 1-1.6 1.3 1.53 1.53 0 0 1 .4-2.1zM40.4 258.3a2.22 2.22 0 0 1-.9 1.5M41.6 247.5l2.2-.3 .9 .6M45.3 253.2a.71 .71 0 0 1 1-.3 .71 .71 0 0 1 .2 1 1.5 1.5 0 0 1-1.6 1.3 1.53 1.53 0 0 1 .4-2zM45.5 253v.1a2.22 2.22 0 0 1-.9 1.4"/>
<path d="M49.5 244.9l-1 2M49.5 244.9l1.4 .8M51.4 240a4.7 4.7 0 0 1-2.9 3.6l-.7 .4M52.3 254.8a.71 .71 0 0 1 1-.3 .71 .71 0 0 1 .2 1.1l-.1 .2a1.22 1.22 0 0 1-1.6 1 1.74 1.74 0 0 1 .5-2zM52.5 254.7a2.2 2.2 0 0 1-.9 1.5M53.7 243.7l-1.5-.8-2.7 2M54.2 242.7l-1.6-1-.3-1.4a3.6 3.6 0 0 1-2.4 3.4l-3 1.7-2.7 .9-2.6 .3-2.4-.4M54.4 241.5a3.5 3.5 0 0 1-2.2 3.4l-3.4 1.8-3.2 1h-2.9l-1.3-.3-1.2-.5M55.7 247.9a.71 .71 0 0 1 1-.3 .71 .71 0 0 1 .2 1v.3a1.23 1.23 0 0 1-1.7 1 1.75 1.75 0 0 1 .5-2zM55.9 247.7v.1a2.19 2.19 0 0 1-.9 1.4M64.2 243.9a.72 .72 0 0 1 1.1-.3 .72 .72 0 0 1 .1 1 1.4 1.4 0 0 1-1.6 1.3 1.53 1.53 0 0 1 .4-2zM64.4 243.7a2.18 2.18 0 0 1-.8 1.5"/>
<path d="M220 257h45M220 242h45M240 257v26M257.5 258v11M265 259h120M265 251h120M265 243h120M385 253.7h25M385 247h25M385 240.3h25M29 260.7l1.1 .6M220 270h45"/>
<path d="M242 263.5h21M243.5 261.5l8-2v8l-8-2zM265 275h120M265 267h145M385 273.7h25M385 260.3h25M52.5 287v7.5M105 287v7.5M110 289.5h200M110 287v5M120 287v2.5M130 287v2.5"/>
<path d="M140 287v2.5M150 287v2.5M160 287v5M170 287v2.5M180 287v2.5M190 287v2.5M200 287v2.5M210 287v10M220 283h165M230 287v2.5M240 287v2.5M250 287v2.5"/>
<path d="M260 287v5M270 287v2.5M280 287v2.5M290 287v2.5M300 287v2.5M310 287v5M315 287v7.5M367.5 287v7.5M385 280.3h25"/>
<circle cx="230.5" cy="53.9" r="2.75"/>
<circle cx="194.4" cy="79.3" r="2.75"/>
<circle cx="196.7" cy="63.9" r="2.75"/>
<circle cx="220.8" cy="66.1" r="2.75"/>
<circle cx="250.3" cy="67.9" r="2.75"/>
<circle cx="264.7" cy="62.2" r="2.75"/>
<circle cx="172.5" cy="89.4" r="2.75"/>
<circle cx="213.2" cy="89" r="4"/>
<circle cx="274.9" cy="84.1" r="2.75"/>
<circle cx="290.2" cy="86.4" r="2.75"/>
<circle cx="178.2" cy="103.9" r="2.75"/>
<circle cx="288.1" cy="110.5" r="2.75"/>
<circle cx="164.3" cy="123.7" r="2.75"/>
<circle cx="176.4" cy="133.3" r="2.75"/>
<circle cx="232.2" cy="121.9" r="79"/>
<circle cx="270.2" cy="121.9" r="4"/>
<circle cx="286.3" cy="140" r="2.75"/>
<circle cx="300.2" cy="120.2" r="2.75"/>
<circle cx="174.2" cy="157.4" r="2.75"/>
<circle cx="189.6" cy="159.7" r="2.75"/>
<circle cx="213.2" cy="154.8" r="4"/>
<circle cx="292" cy="154.4" r="2.75"/>
<circle cx="214.2" cy="176" r="2.75"/>
<circle cx="243.6" cy="177.8" r="2.75"/>
<circle cx="267.7" cy="179.9" r="2.75"/>
<circle cx="270" cy="164.6" r="2.75"/>
<circle cx="199.8" cy="181.7" r="2.75"/>
<circle cx="234" cy="189.9" r="2.75"/>
<circle cx="257.5" cy="263.5" r="2"/>
<circle cx="257.5" cy="263.5" r="4"/>
</g>
<path d="M232.2 35.4v5M353.4 32.2v5M232.2 214.2v5M353.4 207.5v5" fill="none" stroke="#000" stroke-width="1" stroke-linecap="butt"/>
<g fill="#000">
<path d="M232.2 37.9l2.9-.8v1.5z" fill-rule="evenodd"/>
<path d="M353.4 34.7l2.9-.8v1.6z" fill-rule="evenodd"/>
<path d="M232.2 216.7l2.9-.8v1.6z" fill-rule="evenodd"/>
<path d="M353.4 210l2.9-.8v1.6z" fill-rule="evenodd"/>
</g>
<g font-size="7.2">
<text x="225.7" y="266.3">A3</text>
<text x="223.8" y="281.3">1:1</text>
<text x="243.8" y="281.3">0,11</text>
</g>
<g font-size="5.1">
<text x="216.5" y="137.5" transform="rotate(-50 216.5 137.5)">R 27</text>
<text x="65.5" y="145.6" transform="rotate(45 65.5 145.6)">0.5</text>
<text x="223.2" y="144.9" transform="rotate(-73 223.2 144.9)">R 44</text>
<text x="232.6" y="153.7" transform="rotate(-40 232.6 153.7)">R 4</text>
<text x="76.3" y="156.4" transform="rotate(45 76.3 156.4)">0.5</text>
<text x="323.1" y="176.2" transform="rotate(32 323.1 176.2)">88</text>
</g>
<g font-size="5">
<text x="28.1" y="6.5" transform="rotate(-90 28.1 6.5)">H</text>
<text x="80.6" y="6.5" transform="rotate(-90 80.6 6.5)">G</text>
<text x="133.1" y="6.5" transform="rotate(-90 133.1 6.5)">F</text>
<text x="185.6" y="6.5" transform="rotate(-90 185.6 6.5)">E</text>
<text x="238.1" y="6.5" transform="rotate(-90 238.1 6.5)">D</text>
<text x="290.6" y="6.5" transform="rotate(-90 290.6 6.5)">C</text>
<text x="343.1" y="6.5" transform="rotate(-90 343.1 6.5)">B</text>
<text x="395.6" y="6.5" transform="rotate(-90 395.6 6.5)">A</text>
<text x="361.5" y="15.8">6</text>
<text x="342.2" y="21">3</text>
<text x="367.1" y="21">3</text>
<text x="193.6" y="34.3" transform="rotate(38 193.6 34.3)">R 54</text>
<text x="217.7" y="30.2" transform="rotate(80 217.7 30.2)">R 77</text>
<text x="245.6" y="35.2">B</text>
<text x="366.8" y="32.1">A</text>
<text x="6.8" y="38.7" transform="rotate(-90 6.8 38.7)">4</text>
<text x="178.8" y="38.3" transform="rotate(31 178.8 38.3)">R 46</text>
<text x="413.5" y="39">4</text>
<text x="158.8" y="59.5" transform="rotate(62 158.8 59.5)">5.5</text>
<text x="76.6" y="72.6">1</text>
<text x="220.2" y="101.5" transform="rotate(54 220.2 101.5)">R 46</text>
<text x="239.4" y="98.9">14.57</text>
<text x="237.7" y="107.4">29.01</text>
<text x="6.8" y="112.9" transform="rotate(-90 6.8 112.9)">3</text>
<text x="330.8" y="110.3" transform="rotate(-90 330.8 110.3)">41.24</text>
<text x="413.5" y="113.2">3</text>
<text x="140.3" y="116.1" transform="rotate(-90 140.3 116.1)">1.74</text>
<text x="321.2" y="114.7" transform="rotate(-90 321.2 114.7)">32.49</text>
<text x="89.2" y="123.5" transform="rotate(-90 89.2 123.5)">92</text>
<text x="201" y="122.6" transform="rotate(74 201 122.6)">34.42</text>
<text x="199.4" y="142.9" transform="rotate(35 199.4 142.9)">8</text>
<text x="133.7" y="152.6" transform="rotate(-90 133.7 152.6)">11.4</text>
<text x="328.1" y="165.6" transform="rotate(26 328.1 165.6)">158</text>
<text x="6.8" y="187.1" transform="rotate(-90 6.8 187.1)">2</text>
<text x="413.5" y="187.4">2</text>
<text x="366.8" y="207.4">A</text>
<text x="195.3" y="211.2">55.85</text>
<text x="245.6" y="214.1">B</text>
<text x="189.3" y="220.4">67.98</text>
<text x="269.9" y="231.8">Ply Name</text>
<text x="311.8" y="233.4">Brake disc</text>
<text x="269.9" y="239.8">Material</text>
<text x="312.6" y="241">Graphite</text>
<text x="268.3" y="247.8">Direction</text>
<text x="312" y="247.8">XXXX</text>
<text x="268.3" y="255.8">Thickness</text>
<text x="312" y="255.8">XXXX</text>
<text x="6.8" y="261.3" transform="rotate(-90 6.8 261.3)">1</text>
<text x="266.8" y="263.8">SequenceID</text>
<text x="312" y="263.8">WH-0204</text>
<text x="413.5" y="261.6">1</text>
<text x="49.9" y="272.7">1:2</text>
<text x="271.4" y="271.8">GroupID</text>
<text x="312" y="271.8">G11</text>
<text x="24.7" y="293.8">H</text>
<text x="77.2" y="293.8">G</text>
<text x="339.7" y="293.8">B</text>
<text x="392.2" y="293.8">A</text>
</g>
<g font-size="4.3">
<text x="229.5" y="233.5">Pere Vives</text>
<text x="229.5" y="241">24/05/2023</text>
<text x="238.6" y="248.5">XXX</text>
<text x="238.6" y="256">XXX</text>
</g>
<g font-size="3.6">
<text x="386.4" y="231.6">I</text>
<text x="398.9" y="231.6">_</text>
<text x="386.4" y="238.3">H</text>
<text x="398.9" y="238.3">_</text>
<text x="386.4" y="245">G</text>
<text x="398.9" y="245">_</text>
<text x="386.4" y="251.6">F</text>
<text x="398.9" y="251.6">_</text>
<text x="386.4" y="258.3">E</text>
<text x="398.9" y="258.3">_</text>
<text x="386.4" y="265">D</text>
<text x="398.9" y="265">_</text>
<text x="386.4" y="271.6">C</text>
<text x="398.9" y="271.6">_</text>
<text x="386.4" y="278.3">B</text>
<text x="398.9" y="278.3">_</text>
<text x="386.4" y="285">A</text>
<text x="398.9" y="285">_</text>
</g>
<g font-size="2.2">
<text x="221" y="229.1">DESIGNED BY:</text>
<text x="221" y="236.6">DATE:</text>
<text x="221" y="244.1">CHECKED BY:</text>
<text x="221" y="251.6">DATE:</text>
<text x="221" y="259.1">SIZE</text>
<text x="221" y="272.1">SCALE</text>
<text x="241" y="272.1">WEIGHT (kg)</text>
<text x="221" y="285.8">This drawing is our property; it can't be reproduced or communicated without our written agreement.</text>
</g>
</svg>
